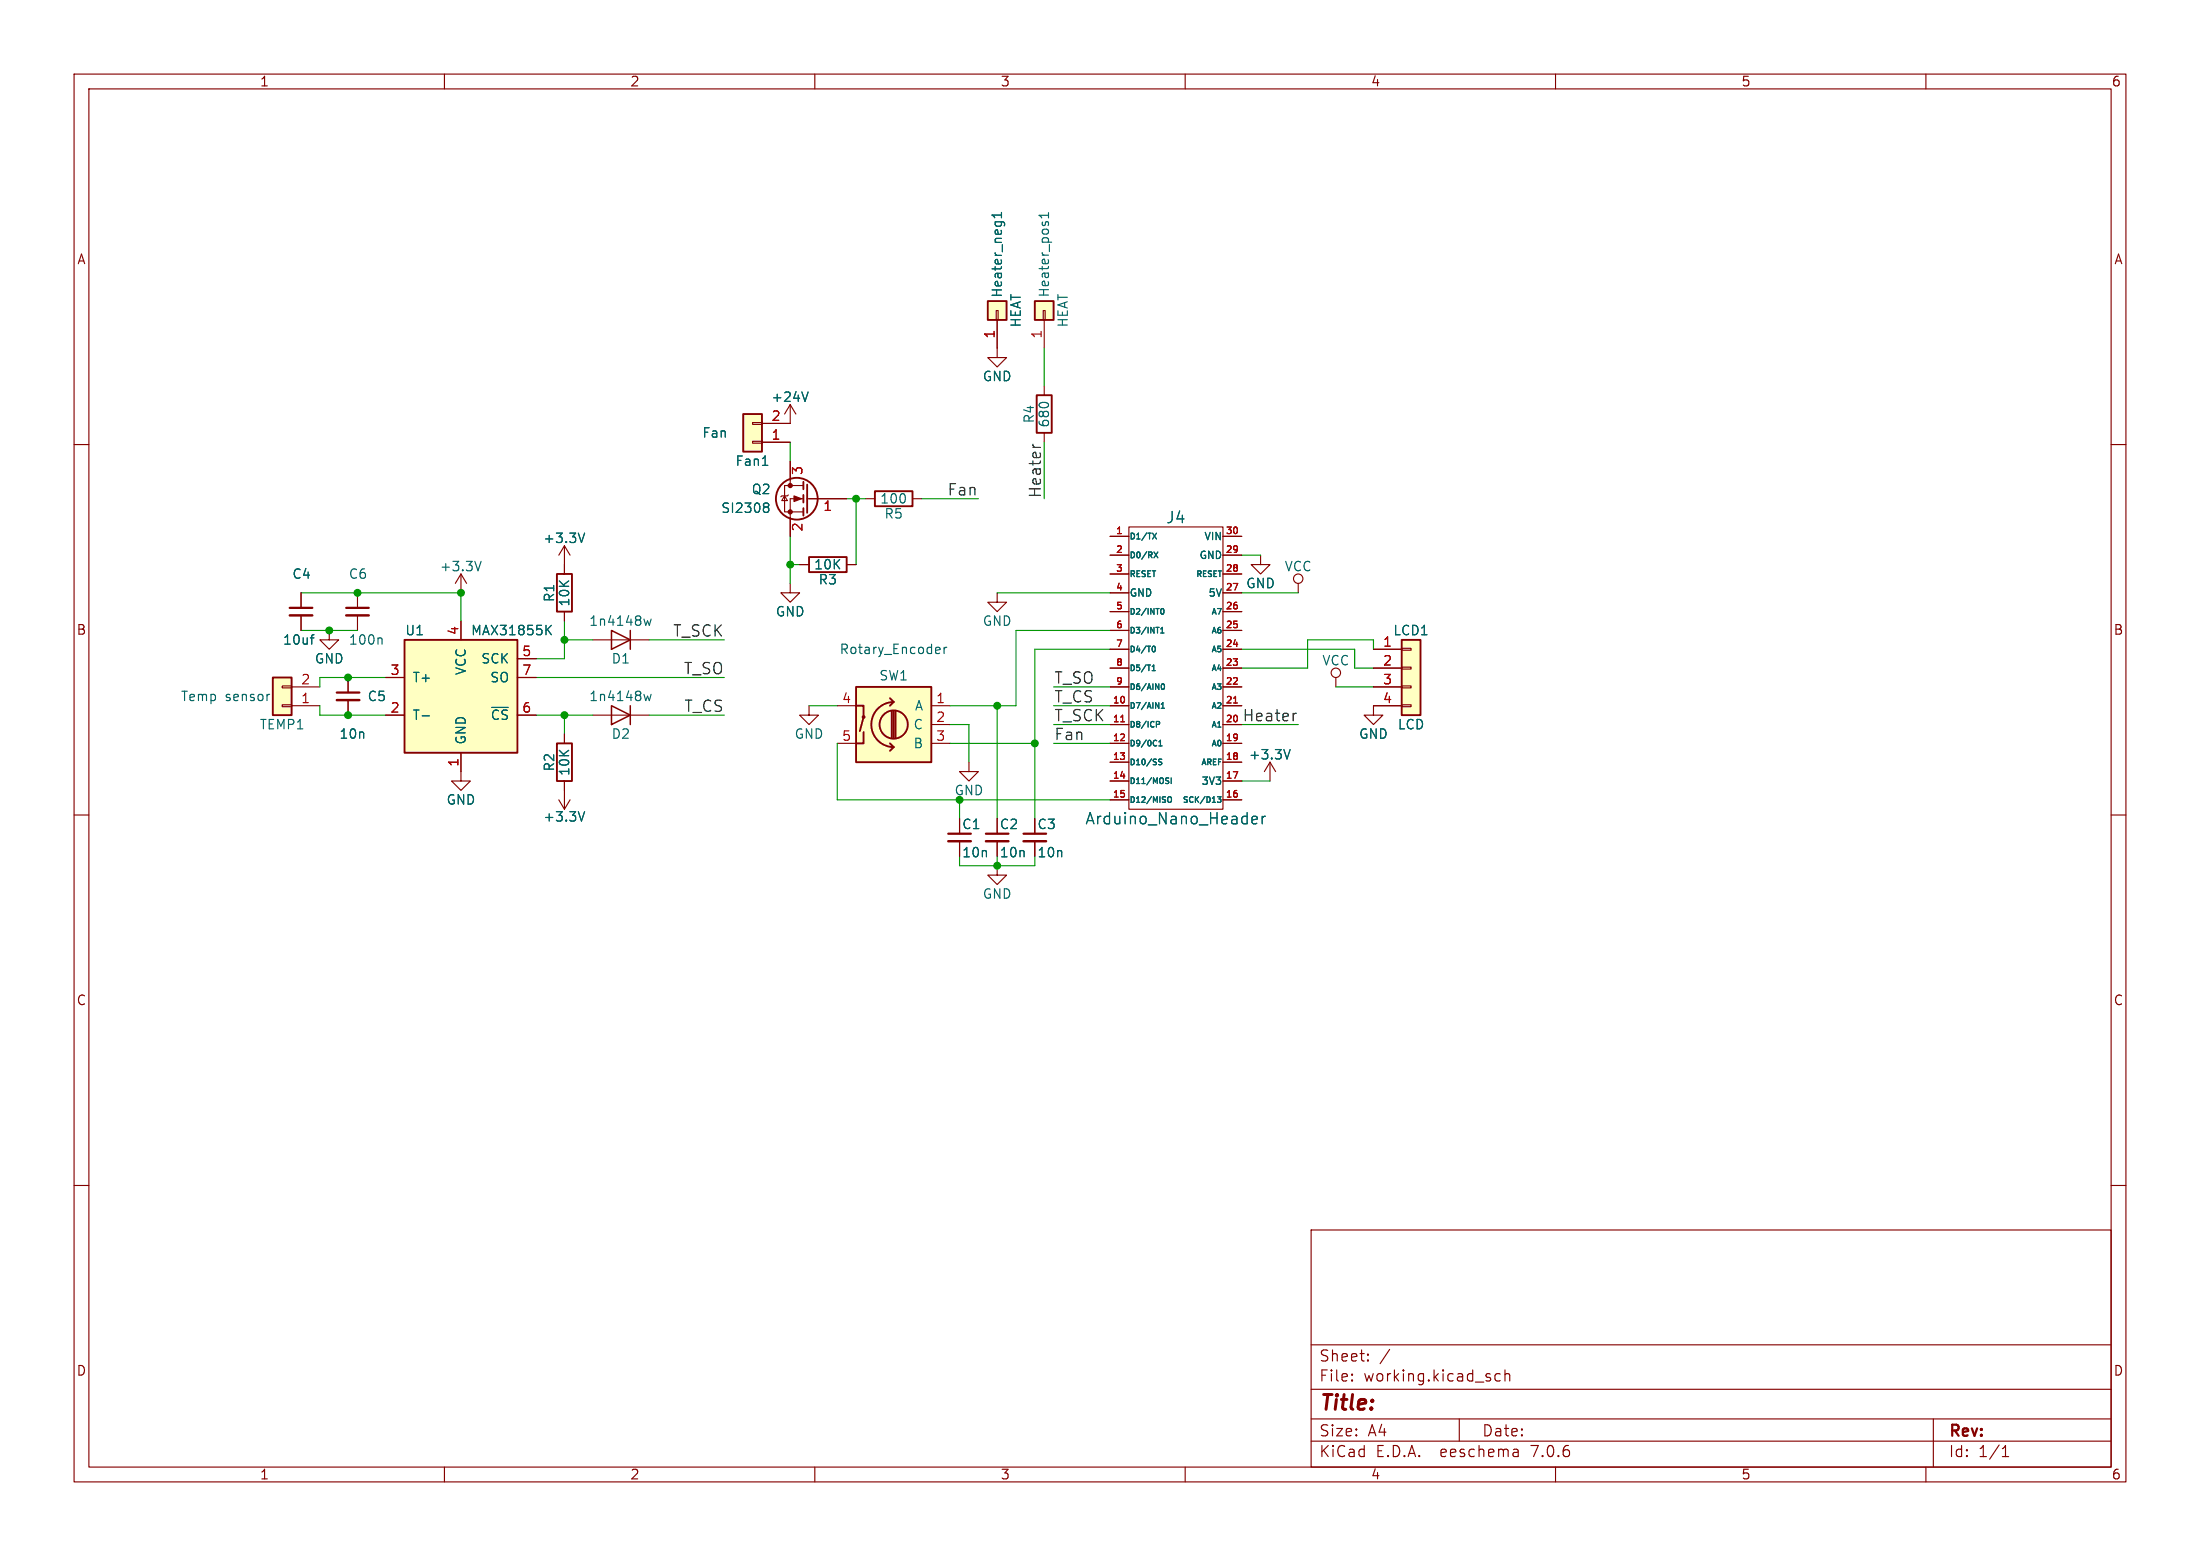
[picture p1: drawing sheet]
<svg xmlns="http://www.w3.org/2000/svg" width="297mm" height="210mm" viewBox="0 0 297 210" stroke-linecap="round" stroke-linejoin="round" font-family="sans-serif">
<g fill="none" stroke="#840000" stroke-width=".15">
<path d="M10 10h277v190h-277zM12 12h273v186h-273zM60 10v2M110 10v2M160 10v2M210 10v2M260 10v2M10 60h2M101.6 57h1.3v.3h-1.3zM101.6 59.6h1.3v.2h-1.3zM102.9 59.7h3.8M106.7 54.6v2.6h-3.8"/>
<path d="M106.7 54.6l-.8 1.3M106.7 54.6l.7 1.3M134.5 41.9h.2v1.3h-.2zM134.6 43.2v5.1h1.3l-1.3 1.2-1.3-1.2h1.3M140.8 41.9h.3v1.3h-.3zM141 43.2v3.8M141 52.1v1.2M141 58.4v1.3M285 60h2M62.2 77.5v2.5M62.2 77.5l-.7 1.2M62.2 77.5l.8 1.2"/>
<path d="M76.2 73.7v3.8M76.2 73.7l-.8 1.2M76.2 73.7l.8 1.2M105.9 66.9l.4 .7h-.8zM106.4 66.8l-.1 .1h-.8l-.1 .2M106.7 65.5h-.8v3.6h2.6M106.7 78.7v1.3h1.2l-1.2 1.3-1.3-1.3h1.3M106.7 65.5h1.8M106.7 62.2v3.3M107.9 76.2h1.3M108.5 67.3h-1.8v5.1M109 67.3h.2"/>
<path d="M109.2 67.3h5.1M114.3 76.2h1.3M116.8 67.3h1.3M123.2 67.3h1.3M149.9 72.4h2.5M149.9 74.9h2.5M149.9 77.5h2.5M152.4 71.1h12.7v38.1h-12.7zM165.1 72.4h2.5M165.1 74.9h2.5M165.1 77.5h2.5M170.2 74.9v1.3h1.2l-1.2 1.3-1.3-1.3h1.3"/>
<path d="M175.3 78.7v1.3M38.1 92.6h1.3v.2h-1.3zM38.1 95.1h1.3v.3h-1.3zM39.4 95.3h3.8M39.4 92.7h3.8M40.6 80v2M40.6 83.1v2M44.4 85.1v1.3h1.3l-1.3 1.2-1.2-1.2h1.2M47 91.4v2.1M47 94.5v2M48.3 80v2M48.3 83.1v2"/>
<path d="M52.1 96.5h2.5M52.1 91.4h2.5M62.2 83.8v2.6M69.8 96.5h2.6M69.8 91.4h2.6M69.8 88.9h2.6M76.2 82.6v1.2M76.2 99.1v1.2M80 96.5h7.6M80 86.4h7.6M109.2 95.3v1.2h1.3l-1.3 1.3-1.3-1.3h1.3M113 95.3h2.6"/>
<path d="M125.7 95.3h2.6M125.7 97.8h2.6M134.6 80v1.3h1.3l-1.3 1.3-1.3-1.3h1.3M149.9 95.3h2.5M149.9 97.8h2.5M149.9 92.7h2.5M149.9 90.2h2.5M149.9 87.6h2.5M149.9 85.1h2.5M149.9 82.6h2.5M149.9 80h2.5M165.1 95.3h2.5"/>
<path d="M165.1 97.8h2.5M165.1 92.7h2.5M165.1 90.2h2.5M165.1 87.6h2.5M165.1 85.1h2.5M165.1 82.6h2.5M165.1 80h2.5M180.3 91.4v1.3M185.4 92.7h3.8M185.4 90.2h3.8M185.4 87.6h3.8M189.2 95.1h1.3v.3h-1.3z"/>
<path d="M189.2 92.6h1.3v.2h-1.3zM189.2 90h1.3v.3h-1.3zM189.2 87.5h1.3v.3h-1.3zM189.2 95.3h-3.8v1.2h1.3l-1.3 1.3-1.3-1.3h1.3M10 110h2M62.2 101.6v3.8h1.3l-1.3 1.3-1.2-1.3h1.2M75.4 108l.8 1.2M76.2 105.4v3.8M77 108l-.8 1.2M113 100.3h2.6M125.7 100.3h2.6M129.5 113.5v2.1"/>
<path d="M130.8 102.9v1.2h1.3l-1.3 1.3-1.3-1.3h1.3M134.6 116.8v1.3h1.3l-1.3 1.3-1.3-1.3h1.3M134.6 113.5v2.1M139.7 113.5v2.1M149.9 100.3h2.5M149.9 102.9h2.5M149.9 105.4h2.5M149.9 108h2.5M165.1 100.3h2.5M165.1 102.9h2.5M165.1 105.4h2.5M165.1 108h2.5"/>
<path d="M171.4 102.9l-.7 1.2M171.4 102.9v2.5M171.4 102.9l.8 1.2M285 110h2M10 160h2M285 160h2M177 166h108v32h-108zM60 198v2M110 198v2M160 198v2M177 194.5h108M177 191.5h108"/>
<path d="M177 187.5h108M177 181.5h108M182.5 186.3h.1l-.1 .1M182.5 186.3v.1M182.5 185.5v.1M182.5 185.5h.1l-.1 .1M184.7 183.6v.1M184.7 183.6h-.1l.1 .1M184.7 182.8v.1M184.7 182.8h-.1l.1 .1M187.6 182.1l-1.3 2M197 191.5v3"/>
<path d="M202.5 185.5l-.4-.1-.3 .3v.4l.2 .2 .1 .1 .4-.1M203.2 185.5a.37 .37 0 0 1 .6 .1v.8M203.2 184.9v1.5M204.9 195.7l.1 .9M205 196.5l-.2 .1M205 196h-.2M210 198v2M260 198v2M261 191.5v6.5M270.3 196.6h.9M270.3 195.5l.4-.4v1.5"/>
<circle cx="175.3" cy="78.1" r=".63"/>
<circle cx="180.3" cy="90.8" r=".63"/>
</g>
<path d="M39.1 83.1h3.1M45.5 94.5h3M46.7 83.1h3.1M128 113.5h3.1M133.1 113.5h3M138.2 113.5h3" fill="none" stroke="#840000" stroke-width=".33"/>
<path d="M39.1 82h3.1M45.5 93.5h3M46.7 82h3.1M128 112.5h3.1M133.1 112.5h3M138.2 112.5h3" fill="none" stroke="#840000" stroke-width=".3"/>
<g fill="#ffffc2" stroke="#ffffc2" stroke-width=".14">
<path d="M139.7 40.6h2.5v2.6h-2.5z"/>
<path d="M54.6 86.4h15.2v15.2h-15.2z"/>
<path d="M115.6 92.7h10.1v10.2h-10.1z"/>
<path d="M36.8 91.4h2.6v5.1h-2.6z"/>
<path d="M100.3 55.9h2.6v5.1h-2.6z"/>
<path d="M133.3 40.6h2.6v2.6h-2.6z"/>
<path d="M189.2 86.4h2.6v10.1h-2.6z"/>
</g>
<g fill="none" stroke="#840000" stroke-width=".25">
<path d="M100.3 55.9h2.6v5.1h-2.6zM133.3 40.6h2.6v2.6h-2.6zM139.7 40.6h2.5v2.6h-2.5zM140 53.3h2v5.1h-2zM75.2 77.5h2v5.1h-2zM108.5 65v1M108.5 66.8v1M108.5 68.6v1M109 65.4v3.8M109.2 75.2h5.1v2h-5.1zM118.1 66.3h5.1v2h-5.1zM36.8 91.4h2.6v5.1h-2.6z"/>
<path d="M54.6 86.4h15.2v15.2h-15.2zM115.6 92.7h10.1v10.2h-10.1zM115.6 95.3h1v1.5l-.5 1.9M116.6 98.8v1.5h-1M120.1 94.2l.5 .5M120.4 96v3.6M120.6 94.7a3 3 0 0 0-3 3.1 3 3 0 0 0 3 3M120.6 96v3.6M120.6 94.7l-.5 .6M120.9 96v3.6M189.2 86.4h2.6v10.1h-2.6zM75.2 100.3h2v5.1h-2z"/>
<path d="M120.1 100.3l.5 .5M120.6 100.8l-.5 .5"/>
<circle cx="107.6" cy="67.3" r="2.82"/>
<circle cx="116.6" cy="96.8" r=".13"/>
<circle cx="120.6" cy="97.8" r="1.9"/>
</g>
<g fill="none" stroke="#006464" stroke-width=".15">
<path d="M135.2 28.7v.7M135.2 29h-1.3l.4 .4M141.5 28.7v.7M141.5 29.1h-1.2l.3 .3M109.1 52.9l-.4 1.3M65 75.8l-.5 1.2M78.9 72l-.4 1.2M102.9 62.8h.8M103.3 67.9h.2l.3 .2-.3 .3M103.3 68.4h.2M103.5 68.4l.2 .2 .1 .3-.1 .2-.4 .1M155.6 72l.5 .7"/>
<path d="M155.8 74.5l.5 .8M156.1 72l-.5 .7M156.3 74.5l-.5 .8M36.3 93.7h.1M41.9 86.1h.5M42.4 85.7h-.3M51.4 86.1l.2 .2v.6M57 96.6h1M73.9 84.9l.5 .8M74.4 84.4l-.7 .7M87.9 83.6l-.2 .8-.3-.6-.2 .6M87.9 93.7l-.2 .9-.3-.6-.2 .6"/>
<path d="M126.5 87.4h.3l.1 .3-.6 .1M126.8 88.1l-.3 .1M127.5 87.4v.8M127.8 87.4h-.2l-.1 .2M155.5 90.5h.5M155.5 90l.3-.2v.7M155.6 87.2h.1a.41 .41 0 0 1 .3 .4 .41 .41 0 0 1-.3 .4l-.1-.1M156.1 97.4h.3l.2 .1-.1 .2-.4 .1M156.7 82.4l.2-.3a.41 .41 0 0 1 .2 .4 .41 .41 0 0 1-.2 .4l-.2-.3M156.7 85.4h.4M156.7 84.9l.2-.2v.7M156.8 95.6h.4"/>
<path d="M156.8 95.1l.2-.3v.8M156.8 92.4l.2-.1a.41 .41 0 0 1 .2 .4 .41 .41 0 0 1-.2 .4l-.2-.3zM78.9 109.5l-.4 1.3M156.4 100.7h.5M156.4 100.1l.3-.2v.8M156.8 102.5h-.2l-.2 .1 .1 .2 .3 .1v.2l-.4 .1M157.5 105h.3M157.6 105.4l.2 .1-.2 .3M157.7 107.6l.1-.1a.26 .26 0 0 1 .3 .3v.2a.26 .26 0 0 1-.1 .3 .26 .26 0 0 1-.3-.1M158.1 105v.8M164.4 107.5h.4l-.2 .3 .2 .1v.3l-.1 .1-.3-.1M169 110.7l.7-.2v-.3h-.5l-.2 .2 .1 .7 .1 .1 .5-.1"/>
<path d="M170.4 110.2v1M170.8 110.2h-.3l-.1 .3M174.2 101.2l-.5 1.2"/>
</g>
<g fill="#840000" stroke="#840000" stroke-width=".15">
<path d="M107.2 66.9l1 .4-1 .4z"/>
<circle cx="106.7" cy="69.1" r=".28"/>
<circle cx="106.7" cy="65.5" r=".28"/>
</g>
<path d="M82.5 85.1l2.6 1.3-2.6 1.2zM82.5 95.3l2.6 1.2-2.6 1.3zM85.1 85.1v2.5M85.1 95.3v2.5" fill="none" stroke="#840000" stroke-width=".2"/>
<path d="M151.3 97.4h.5M166.5 94.9h.5" fill="none" stroke="#a90000" stroke-width=".15"/>
<path d="M139.4 60l.1 .2M175 96.3h-.3" fill="none" stroke="#0f0f0f" stroke-width=".15"/>
<g fill="none" stroke="#009600" stroke-width=".15">
<path d="M106.7 59.7v2.5M141 47v5.1M141 59.7v7.6M106.7 72.4v6.3M106.7 76.2h1.2M114.3 67.3h2.5M115.6 67.3v8.9M124.5 67.3h7.6M167.6 74.9h2.6M40.6 80h21.6v3.8M40.6 85.1h7.7M43.2 95.3v1.2h8.9"/>
<path d="M52.1 91.4h-8.9v1.3M72.4 91.4h25.4M72.4 96.5h7.6M76.2 86.4h3.8M76.2 83.8v5.1h-3.8M76.2 96.5v2.6M87.6 96.5h10.2M87.6 86.4h10.2M109.2 95.3h3.8M128.3 97.8h2.5v5.1M134.6 95.3v15.2M134.6 80h15.3"/>
<path d="M142.2 97.8h7.7M142.2 95.3h7.7M142.2 92.7h7.7M149.9 85.1h-12.7v10.2h-8.9M149.9 87.6h-10.2v22.9M167.6 97.8h7.7M167.6 80h7.7M167.6 87.6h15.3v2.6h2.5M180.3 92.7h5.1M185.4 87.6v-1.2h-8.9v3.8h-8.9M113 100.3v7.7h36.9M128.3 100.3h11.4"/>
<path d="M129.5 115.6v1.2h10.2v-1.2M129.5 108v2.5M134.6 115.6v1.2M142.2 100.3h7.7M167.6 105.4h3.8"/>
</g>
<g fill="#009600" stroke="#009600" stroke-width=".15">
<circle cx="139.7" cy="100.3" r=".46"/>
<circle cx="134.6" cy="116.8" r=".46"/>
<circle cx="129.5" cy="108" r=".46"/>
<circle cx="44.4" cy="85.1" r=".46"/>
<circle cx="48.3" cy="80" r=".46"/>
<circle cx="76.2" cy="86.4" r=".46"/>
<circle cx="62.2" cy="80" r=".46"/>
<circle cx="47" cy="96.5" r=".46"/>
<circle cx="134.6" cy="95.3" r=".46"/>
<circle cx="106.7" cy="76.2" r=".46"/>
<circle cx="76.2" cy="96.5" r=".46"/>
<circle cx="47" cy="91.4" r=".46"/>
<circle cx="115.6" cy="67.3" r=".46"/>
</g>
<text font-size="2.8" fill="#840000" x="178" y="190.9">Title:</text>
<g font-size="2.1" fill="#0f0f0f">
<text x="127.9" y="67">Fan</text>
<text x="140.7" y="67.3" transform="rotate(-90 140.7 67.3)">Heater</text>
<text x="90.8" y="86">T_SCK</text>
<text x="92.3" y="91.1">T_SO</text>
<text x="142.2" y="92.4">T_SO</text>
<text x="142.2" y="94.9">T_CS</text>
<text x="92.3" y="96.2">T_CS</text>
<text x="142.2" y="100">Fan</text>
<text x="142.2" y="97.5">T_SCK</text>
<text x="167.7" y="97.5">Heater</text>
</g>
<g font-size="2.1" fill="#006464">
<text x="157.4" y="70.8">J4</text>
<text x="146.4" y="111.5">Arduino_Nano_Header</text>
</g>
<g font-size="2.1" fill="#840000">
<text x="178" y="184">Sheet:</text>
<text x="178" y="186.7">File:</text>
<text x="184.1" y="186.7">working.kicad_sch</text>
<text x="178" y="196.9">KiCad</text>
<text x="178" y="194.1">Size:</text>
<text x="184.7" y="194.1">A4</text>
<text x="185.7" y="196.9">E.D.A.</text>
<text x="194.6" y="196.9">eeschema</text>
<text x="200" y="194.1">Date:</text>
<text x="207" y="196.9">7.0.6</text>
<text x="263" y="194.3">Rev:</text>
<text x="263" y="196.9">Id:</text>
<text x="267.1" y="196.9">1/1</text>
</g>
<g font-size="1.8" fill="#840000">
<text x="35" y="11.9">1</text>
<text x="85" y="11.9">2</text>
<text x="135" y="11.9">3</text>
<text x="185" y="11.9">4</text>
<text x="235" y="11.9">5</text>
<text x="285" y="11.9">6</text>
<text x="10.3" y="35.9">A</text>
<text x="285.3" y="35.9">A</text>
<text x="10.3" y="85.9">B</text>
<text x="285.3" y="85.9">B</text>
<text x="129.8" y="112.1">C1</text>
<text x="134.9" y="112.1">C2</text>
<text x="140" y="112.1">C3</text>
<text x="10.3" y="135.9">C</text>
<text x="285.3" y="135.9">C</text>
<text x="10.3" y="185.9">D</text>
<text x="285.3" y="185.9">D</text>
<text x="35" y="199.9">1</text>
<text x="85" y="199.9">2</text>
<text x="135" y="199.9">3</text>
<text x="185" y="199.9">4</text>
<text x="235" y="199.9">5</text>
<text x="285" y="199.9">6</text>
</g>
<g font-size="1.8" fill="#006464">
<text x="135.5" y="40.3" transform="rotate(-90 135.5 40.3)">Heater_neg1</text>
<text x="141.8" y="40.2" transform="rotate(-90 141.8 40.2)">Heater_pos1</text>
<text x="138" y="44.3" transform="rotate(-90 138 44.3)">HEAT</text>
<text x="144.4" y="44.3" transform="rotate(-90 144.4 44.3)">HEAT</text>
<text x="132.6" y="51.7">GND</text>
<text x="94.7" y="59.3">Fan</text>
<text x="104" y="54.5">+24V</text>
<text x="139.8" y="57.2" transform="rotate(-90 139.8 57.2)">R4</text>
<text x="141.8" y="57.8" transform="rotate(-90 141.8 57.8)">680</text>
<text x="99.2" y="63.1">Fan1</text>
<text x="97.3" y="69.4">SI2308</text>
<text x="101.4" y="66.9">Q2</text>
<text x="118.7" y="68.2">100</text>
<text x="119.3" y="70.2">R5</text>
<text x="59.3" y="77.3">+3.3V</text>
<text x="73.3" y="73.5">+3.3V</text>
<text x="109.8" y="77.1">10K</text>
<text x="173.3" y="77.3">VCC</text>
<text x="39.4" y="78.3">C4</text>
<text x="47" y="78.3">C6</text>
<text x="75" y="81.4" transform="rotate(-90 75 81.4)">R1</text>
<text x="77.1" y="82" transform="rotate(-90 77.1 82)">10K</text>
<text x="104.6" y="83.4">GND</text>
<text x="110.4" y="79.1">R3</text>
<text x="168.1" y="79.6">GND</text>
<text x="38.1" y="87.2">10uf</text>
<text x="42.4" y="89.8">GND</text>
<text x="47" y="87.2">100n</text>
<text x="54.6" y="86">U1</text>
<text x="63.5" y="86">MAX31855K</text>
<text x="64.9" y="89.8">SCK</text>
<text x="79.5" y="84.7">1n4148w</text>
<text x="82.5" y="89.8">D1</text>
<text x="113.3" y="88.5">Rotary_Encoder</text>
<text x="132.6" y="84.7">GND</text>
<text x="188" y="86">LCD1</text>
<text x="24.3" y="94.8">Temp</text>
<text x="30.4" y="94.8">sensor</text>
<text x="49.5" y="94.8">C5</text>
<text x="55.6" y="92.3">T+</text>
<text x="63.1" y="91.2" transform="rotate(-90 63.1 91.2)">VCC</text>
<text x="66.1" y="92.3">SO</text>
<text x="79.5" y="94.8">1n4148w</text>
<text x="118.6" y="92">SW1</text>
<text x="178.4" y="90">VCC</text>
<text x="35" y="98.7">TEMP1</text>
<text x="45.7" y="99.9">10n</text>
<text x="55.6" y="97.4">T-</text>
<text x="63.1" y="100.6" transform="rotate(-90 63.1 100.6)">GND</text>
<text x="66.2" y="97.4">~{CS}</text>
<text x="82.5" y="99.9">D2</text>
<text x="107.2" y="99.9">GND</text>
<text x="123.2" y="98.7">C</text>
<text x="123.2" y="101.2">B</text>
<text x="123.4" y="96.1">A</text>
<text x="183.4" y="99.9">GND</text>
<text x="188.6" y="98.7">LCD</text>
<text x="75" y="104.2" transform="rotate(-90 75 104.2)">R2</text>
<text x="77.1" y="104.8" transform="rotate(-90 77.1 104.8)">10K</text>
<text x="128.8" y="107.5">GND</text>
<text x="168.5" y="102.7">+3.3V</text>
<text x="60.2" y="108.8">GND</text>
<text x="73.3" y="111.1">+3.3V</text>
<text x="129.8" y="115.9">10n</text>
<text x="134.9" y="115.9">10n</text>
<text x="140" y="115.9">10n</text>
<text x="132.6" y="121.5">GND</text>
</g>
<g font-size="1.8" fill="#a90000">
<text x="134.4" y="45.8" transform="rotate(-90 134.4 45.8)">1</text>
<text x="140.7" y="45.8" transform="rotate(-90 140.7 45.8)">1</text>
<text x="104.1" y="59.4">1</text>
<text x="104.1" y="56.9">2</text>
<text x="108.7" y="64.2" transform="rotate(-90 108.7 64.2)">3</text>
<text x="108.7" y="71.8" transform="rotate(-90 108.7 71.8)">2</text>
<text x="111.1" y="69.3">1</text>
<text x="62" y="85.8" transform="rotate(-90 62 85.8)">4</text>
<text x="70.4" y="88.6">5</text>
<text x="186.6" y="87.4">1</text>
<text x="186.6" y="89.9">2</text>
<text x="40.6" y="95">1</text>
<text x="40.6" y="92.5">2</text>
<text x="52.6" y="91.2">3</text>
<text x="70.4" y="91.2">7</text>
<text x="113.6" y="95">4</text>
<text x="126.3" y="95">1</text>
<text x="186.6" y="92.5">3</text>
<text x="186.6" y="95">4</text>
<text x="52.6" y="96.3">2</text>
<text x="70.4" y="96.3">6</text>
<text x="113.6" y="100.1">5</text>
<text x="126.3" y="97.5">2</text>
<text x="126.3" y="100.1">3</text>
<text x="62" y="103.6" transform="rotate(-90 62 103.6)">1</text>
</g>
<g font-size="1.4" fill="#006464">
<text x="161.8" y="75.7">GND</text>
<text x="162.5" y="73.1">VIN</text>
<text x="152.4" y="80.7">GND</text>
<text x="163" y="80.7">5V</text>
<text x="162.1" y="106.1">3V3</text>
</g>
<g font-size="1.2" fill="#a90000">
<text x="150.6" y="72.1">1</text>
<text x="150.6" y="74.7">2</text>
<text x="150.6" y="77.2">3</text>
<text x="165.4" y="77.2">28</text>
<text x="165.4" y="74.7">29</text>
<text x="165.4" y="72.1">30</text>
<text x="150.6" y="79.8">4</text>
<text x="150.6" y="82.3">5</text>
<text x="165.4" y="82.3">26</text>
<text x="165.4" y="79.8">27</text>
<text x="150.6" y="84.8">6</text>
<text x="150.6" y="87.4">7</text>
<text x="150.6" y="89.9">8</text>
<text x="165.4" y="89.9">23</text>
<text x="165.4" y="87.4">24</text>
<text x="165.4" y="84.8">25</text>
<text x="150.1" y="95">10</text>
<text x="150.6" y="92.5">9</text>
<text x="165.4" y="95">21</text>
<text x="165.4" y="92.5">22</text>
<text x="150.1" y="97.5">11</text>
<text x="150.1" y="100.1">12</text>
<text x="165.4" y="100.1">19</text>
<text x="165.4" y="97.5">20</text>
<text x="150.1" y="102.6">13</text>
<text x="150.1" y="105.2">14</text>
<text x="150.1" y="107.7">15</text>
<text x="165.4" y="107.7">16</text>
<text x="165.4" y="105.2">17</text>
<text x="165.4" y="102.6">18</text>
</g>
<g font-size="1.1" fill="#006464">
<text x="152.4" y="73">D1/TX</text>
<text x="152.4" y="75.6">D0/RX</text>
<text x="152.4" y="78.1">RESET</text>
<text x="152.4" y="83.2">D2/INT0</text>
<text x="161.3" y="78.1">RESET</text>
<text x="163.4" y="83.2">A7</text>
<text x="152.4" y="85.7">D3/INT1</text>
<text x="152.4" y="88.2">D4/T0</text>
<text x="163.4" y="88.2">A5</text>
<text x="163.4" y="85.7">A6</text>
<text x="152.4" y="95.9">D7/AIN1</text>
<text x="152.4" y="90.8">D5/T1</text>
<text x="152.4" y="93.3">D6/AIN0</text>
<text x="163.4" y="95.9">A2</text>
<text x="163.4" y="93.3">A3</text>
<text x="163.4" y="90.8">A4</text>
<text x="152.4" y="98.4">D8/ICP</text>
<text x="152.4" y="100.9">D9/0C1</text>
<text x="163.4" y="100.9">A0</text>
<text x="163.4" y="98.4">A1</text>
<text x="152.4" y="103.5">D10/SS</text>
<text x="152.4" y="106">D11/MOSI</text>
<text x="162" y="103.5">AREF</text>
<text x="152.4" y="108.6">D12/MISO</text>
<text x="159.5" y="108.6">SCK/D13</text>
</g>
</svg>
